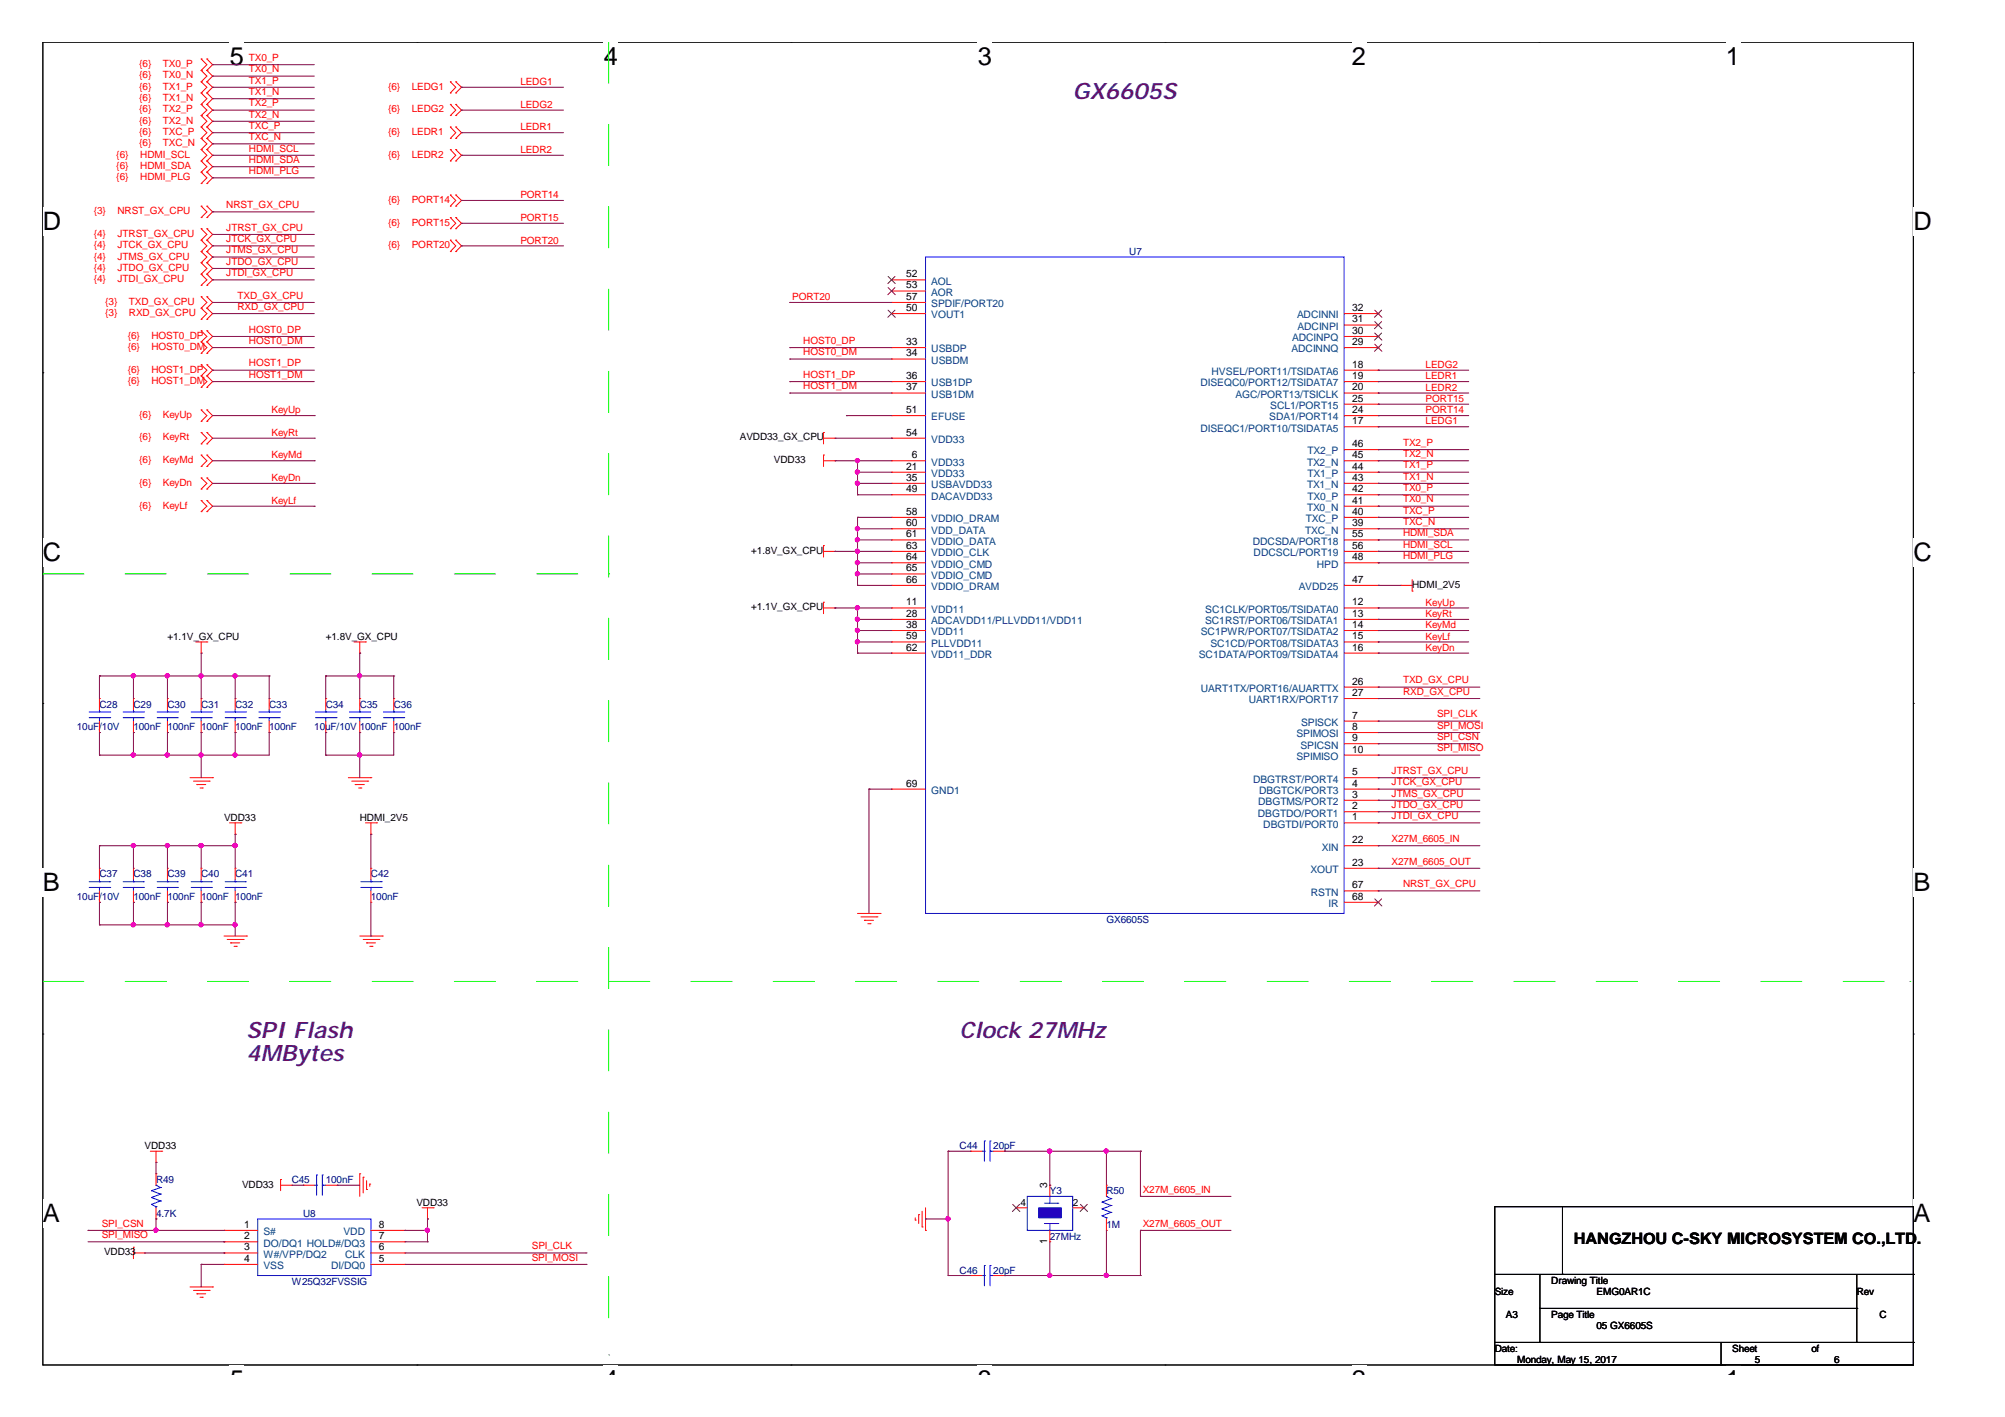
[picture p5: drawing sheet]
<svg xmlns="http://www.w3.org/2000/svg" width="297mm" height="210mm" viewBox="0 0 297 210" stroke-linecap="round" stroke-linejoin="round" font-family="sans-serif">
<path d="M6.3 6.2h277.2v196h-277.2z" fill="none" stroke="#000" stroke-width=".15"/>
<g fill="#fff">
<path d="M34 6.2h2.2v4.3h-2.2z"/>
<path d="M34 202.2h2.2v1.4h-2.2z"/>
</g>
<path d="M61.8 6.2h.1M61.8 202.2h.1" fill="none" stroke="#000" stroke-width=".15"/>
<g fill="#fff">
<path d="M89.5 6.2h2.1v4.3h-2.1z"/>
<path d="M89.5 202.2h2.1v1.4h-2.1z"/>
</g>
<path d="M117.2 6.2h.1M117.2 202.2h.1" fill="none" stroke="#000" stroke-width=".15"/>
<g fill="#fff">
<path d="M144.9 6.2h2.1v4.3h-2.1z"/>
<path d="M144.9 202.2h2.1v1.4h-2.1z"/>
</g>
<path d="M172.6 6.2h.1M172.6 202.2h.1" fill="none" stroke="#000" stroke-width=".15"/>
<g fill="#fff">
<path d="M200.3 6.2h2.1v4.3h-2.1z"/>
<path d="M200.3 202.2h2.1v1.4h-2.1z"/>
</g>
<path d="M228 6.2h.1M228 202.2h.1" fill="none" stroke="#000" stroke-width=".15"/>
<g fill="#fff">
<path d="M255.7 6.2h2.1v4.3h-2.1z"/>
<path d="M255.7 202.2h2.1v1.4h-2.1z"/>
<path d="M6.3 30.7h2.8v4.2h-2.8z"/>
<path d="M283.5 30.7h2.7v4.2h-2.7z"/>
<path d="M6.3 79.7h2.8v4.2h-2.8z"/>
<path d="M283.5 79.7h2.7v4.2h-2.7z"/>
</g>
<path d="M6.3 55.2h.1M283.5 55.2h.1" fill="none" stroke="#000" stroke-width=".15"/>
<g fill="#fff">
<path d="M6.3 128.7h2.6v4.2h-2.6z"/>
<path d="M283.5 128.7h2.5v4.2h-2.5z"/>
</g>
<path d="M6.3 104.2h.1M283.5 104.2h.1" fill="none" stroke="#000" stroke-width=".15"/>
<g fill="#fff">
<path d="M6.3 177.6h2.6v4.3h-2.6z"/>
<path d="M283.5 177.6h2.5v4.3h-2.5z"/>
</g>
<g fill="none" stroke="#000" stroke-width=".15">
<path d="M6.3 153.2h.1M283.5 153.2h.1M221.4 178.7h62.1v23.5h-62.1zM231.5 178.7v10.1M221.4 188.8h62.1M221.4 198.9h62.1M228.1 198.9h.1M228.1 188.8v10.1M228.1 193.8h47M231.5 188.8h.1M255 198.9v3.3M275.1 198.9h.1"/>
<path d="M275.1 193.8h.1M275.1 188.8v10.1M283.5 188.8h.1M283.5 198.9h.1M255 202.2h.1"/>
</g>
<path d="M90.2 6.2v194.5M6.3 85h83.9M90.2 85h.1M6.3 145.4h83.9M90.2 145.4h.1M90.2 145.4h192.8M283 145.4h.1M90.2 200.7h.1" fill="none" stroke="#0f0" stroke-width=".15" stroke-dasharray="6.1 6.1"/>
<g fill="none" stroke="#f00" stroke-width=".15">
<path d="M29.8 10.4h.1M29.8 12.1h.1M29.8 8.7h.1M29.8 13.8h.1M29.8 15.5h.1M29.8 17.1h.1M29.8 18.8h.1M29.8 10.4l.8 .9-.8 .8M29.8 8.7l.8 .9-.8 .8M29.8 12.1l.8 .8-.8 .9M29.8 15.5l.8 .8-.8 .8M29.8 13.8l.8 .8-.8 .9"/>
<path d="M29.8 18.8l.8 .9-.8 .8M29.8 17.1l.8 .9-.8 .8M30.6 12.1h.1M30.6 10.4h.1M30.6 8.7h.1M30.6 13.8h.1M30.6 17.1h.1M30.6 15.5h.1M30.6 18.8h.1M30.6 10.4l.9 .9-.9 .8M30.6 8.7l.9 .9-.9 .8M30.6 12.1l.9 .8-.9 .9"/>
<path d="M30.6 15.5l.9 .8-.9 .8M30.6 13.8l.9 .8-.9 .9M30.6 18.8l.9 .9-.9 .8M30.6 17.1l.9 .9-.9 .8M66.7 12.1h.1M66.7 13.8h.1M66.7 15.5h.1M66.7 17.1h.1M66.7 18.8h.1M66.7 12.1l.8 .8-.8 .9M66.7 15.5l.8 .8-.8 .8M66.7 18.8l.8 .9-.8 .8"/>
<path d="M67.5 13.8h.1M67.5 12.1h.1M67.5 17.1h.1M67.5 15.5h.1M67.5 18.8h.1M67.5 12.1l.9 .8-.9 .9M67.5 15.5l.9 .8-.9 .8M67.5 18.8l.9 .9-.9 .8M29.8 20.5h.1M29.8 22.2h.1M29.8 23.8h.1M29.8 25.5h.1"/>
<path d="M29.8 27.2h.1M29.8 30.5h.1M29.8 32.2h.1M29.8 33.9h.1M29.8 35.6h.1M29.8 37.3h.1M29.8 38.9h.1M29.8 22.2l.8 .8-.8 .8M29.8 20.5l.8 .8-.8 .9M29.8 25.5l.8 .8-.8 .9M29.8 23.8l.8 .9-.8 .8M29.8 30.5l.8 .9-.8 .8"/>
<path d="M29.8 33.9l.8 .8-.8 .9M29.8 35.6l.8 .8-.8 .9M29.8 37.3l.8 .8-.8 .8M29.8 38.9l.8 .9-.8 .8M30.6 20.5h.1M30.6 23.8h.1M30.6 22.2h.1M30.6 27.2h.1M30.6 25.5h.1M30.6 32.2h.1M30.6 30.5h.1M30.6 35.6h.1"/>
<path d="M30.6 33.9h.1M30.6 37.3h.1M30.6 38.9h.1M30.6 22.2l.9 .8-.9 .8M30.6 20.5l.9 .8-.9 .9M30.6 25.5l.9 .8-.9 .9M30.6 23.8l.9 .9-.9 .8M30.6 30.5l.9 .9-.9 .8M30.6 33.9l.9 .8-.9 .9M30.6 35.6l.9 .8-.9 .9M30.6 37.3l.9 .8-.9 .8M30.6 38.9l.9 .9-.9 .8"/>
<path d="M66.7 20.5h.1M66.7 22.2h.1M66.7 23.8h.1M66.7 28.9h.1M66.7 30.5h.1M66.7 32.2h.1M66.7 33.9h.1M66.7 35.6h.1M66.7 37.3h.1M66.7 22.2l.8 .8-.8 .8M66.7 28.9l.8 .8-.8 .8M66.7 32.2l.8 .9-.8 .8"/>
<path d="M66.7 35.6l.8 .8-.8 .9M67.5 20.5h.1M67.5 23.8h.1M67.5 22.2h.1M67.5 30.5h.1M67.5 28.9h.1M67.5 33.9h.1M67.5 32.2h.1M67.5 37.3h.1M67.5 35.6h.1M67.5 22.2l.9 .8-.9 .8M67.5 28.9l.9 .8-.9 .8"/>
<path d="M67.5 32.2l.9 .9-.9 .8M67.5 35.6l.9 .8-.9 .9M29.8 40.6h.1M29.8 42.3h.1M29.8 44h.1M29.8 45.6h.1M29.8 47.3h.1M29.8 49h.1M29.8 50.6h.1M29.8 52.3h.1M29.8 54h.1M29.8 55.7h.1"/>
<path d="M29.8 57.4h.1M29.8 40.6l.8 .9-.8 .8M29.8 44l.8 .8-.8 .8M29.8 45.6l.8 .9-.8 .8M29.8 49l.8 .8-.8 .8M29.8 50.6l.8 .9-.8 .8M29.8 54l.8 .8-.8 .9M29.8 55.7l.8 .8-.8 .9M30.6 40.6h.1M30.6 42.3h.1M30.6 45.6h.1M30.6 44h.1"/>
<path d="M30.6 47.3h.1M30.6 50.6h.1M30.6 49h.1M30.6 52.3h.1M30.6 55.7h.1M30.6 54h.1M30.6 57.4h.1M30.6 40.6l.9 .9-.9 .8M30.6 44l.9 .8-.9 .8M30.6 45.6l.9 .9-.9 .8M30.6 49l.9 .8-.9 .8M30.6 50.6l.9 .9-.9 .8"/>
<path d="M30.6 54l.9 .8-.9 .9M30.6 55.7l.9 .8-.9 .9M132.1 41.5h.1M132.1 43.1h.1M132.1 44.8h.1M132.1 46.5h.1M132.1 51.5h.1M132.1 53.2h.1M132.1 56.5h.1M132.1 58.2h.1M132.1 41.5h5M132.1 43.1h5"/>
<path d="M132.1 44.8h5M132.1 46.5h5M132.1 51.5h5M132.1 53.2h5M132.1 56.5h5M132.1 58.2h5M199.1 46.5h5.1M199.1 51.5h5.1M199.1 56.5h5.1M199.1 58.2h5.1M199.1 59.9h5.1M199.1 54.8h5.1"/>
<path d="M199.1 49.8h5.1M199.1 48.1h5.1M204.2 59.9h.1M204.2 58.2h.1M204.2 56.5h.1M204.2 54.8h.1M204.2 51.5h.1M204.2 49.8h.1M204.2 48.1h.1M204.2 46.5h.1M29.8 60.7h.1M29.8 62.4h.1"/>
<path d="M29.8 64.1h.1M29.8 65.8h.1M29.8 67.4h.1M29.8 69.1h.1M29.8 70.8h.1M29.8 72.4h.1M29.8 74.1h.1M29.8 75.8h.1M29.8 60.7l.8 .9-.8 .8M29.8 64.1l.8 .8-.8 .9M29.8 67.4l.8 .9-.8 .8M29.8 70.8l.8 .8-.8 .8"/>
<path d="M29.8 74.1l.8 .9-.8 .8M30.6 62.4h.1M30.6 60.7h.1M30.6 65.8h.1M30.6 64.1h.1M30.6 69.1h.1M30.6 67.4h.1M30.6 72.4h.1M30.6 70.8h.1M30.6 75.8h.1M30.6 74.1h.1M30.6 60.7l.9 .9-.9 .8"/>
<path d="M30.6 64.1l.9 .8-.9 .9M30.6 67.4l.9 .9-.9 .8M30.6 70.8l.9 .8-.9 .8M30.6 74.1l.9 .9-.9 .8M122 67.4h.1M122 64.1h.1M122 64.1v1.7M122 67.4v1.7M122 68.3h1.7M122 64.9h1.7M123.7 68.3h.1M123.7 64.9h.1"/>
<path d="M132.1 61.6h.1M132.1 64.9h.1M132.1 68.3h.1M132.1 69.9h.1M132.1 71.6h.1M132.1 73.3h.1M132.1 76.6h.1M132.1 78.3h.1M132.1 80h.1M132.1 68.3h5M132.1 64.9h5M132.1 61.6h5"/>
<path d="M132.1 69.9h5M132.1 71.6h5M132.1 73.3h5M132.1 76.6h5M132.1 78.3h5M132.1 80h5M199.1 68.3h5.1M199.1 61.6h5.1M199.1 69.9h5.1M199.1 71.6h5.1M199.1 73.3h5.1M199.1 76.6h5.1"/>
<path d="M199.1 78.3h5.1M199.1 80h5.1M199.1 75h5.1M199.1 66.6h5.1M199.1 63.2h5.1M204.2 80h.1M204.2 78.3h.1M204.2 76.6h.1M204.2 75h.1M204.2 73.3h.1M204.2 71.6h.1M204.2 69.9h.1"/>
<path d="M204.2 68.3h.1M204.2 66.6h.1M204.2 63.2h.1M204.2 61.6h.1M29 95.1h1.6M29.8 96.7h.1M29.8 95.1v1.6M30.6 95.1h.1M52.5 95.1h1.6M53.3 96.7h.1M53.3 95.1v1.6M54.1 95.1h.1"/>
<path d="M122 89.2h.1M122 80.8h.1M122 90.1h1.7M122 80.8v1.7M122 89.2v1.7M122 81.7h1.7M123.7 90.1h.1M123.7 81.7h.1M132.1 81.7h.1M132.1 83.4h.1M132.1 85h.1M132.1 86.7h.1"/>
<path d="M132.1 90.1h.1M132.1 91.8h.1M132.1 93.4h.1M132.1 95.1h.1M132.1 96.7h.1M132.1 90.1h5M132.1 81.7h5M132.1 86.7h5M132.1 95.1h5M132.1 83.4h5M132.1 85h5M132.1 91.8h5"/>
<path d="M132.1 93.4h5M132.1 96.7h5M199.1 90.1h5.1M199.1 81.7h5.1M199.1 86.7h5.1M199.1 95.1h5.1M199.1 83.4h5.1M199.1 91.8h5.1M199.1 93.4h5.1M199.1 96.7h5.1M204.2 90.1h.1M204.2 91.8h.1"/>
<path d="M204.2 93.4h.1M204.2 95.1h.1M204.2 96.7h.1M204.2 86.7h.1M204.2 83.4h.1M204.2 81.7h.1M207.5 86.7h.1M207.5 86.7h1.7M209.2 87.6h.1M209.2 85.9v1.7M14.7 103.5h.1M14.7 108.5h.1"/>
<path d="M14.7 103.5v1.6M14.7 106.8v1.7M19.8 103.5h.1M19.8 108.5h.1M19.8 103.5v1.6M19.8 106.8v1.7M24.8 103.5h.1M24.8 108.5h.1M24.8 103.5v1.6M24.8 106.8v1.7M28.2 115.2h3.3M28.7 115.7h2.3"/>
<path d="M29.2 116.2h.1M29.2 116.2h1.3M29.6 116.7h.4M29.8 103.5h.1M29.8 108.5h.1M29.8 103.5v1.6M29.8 106.8v1.7M30 116.7h.1M31 115.7h.1M31.5 115.2h.1M34.8 103.5h.1M34.8 108.5h.1"/>
<path d="M34.8 103.5v1.6M34.8 106.8v1.7M39.9 103.5h.1M39.9 108.5h.1M39.9 103.5v1.6M39.9 106.8v1.7M48.3 103.5h.1M48.3 108.5h.1M48.3 103.5v1.6M48.3 106.8v1.7M51.6 115.2h3.3M52.1 115.7h2.4"/>
<path d="M52.6 116.2h.1M52.6 116.2h1.4M53.1 116.7h.4M53.3 103.5h.1M53.3 108.5h.1M53.3 103.5v1.6M53.3 106.8v1.7M53.5 116.7h.1M54.5 115.7h.1M54.9 115.2h.1M58.3 103.5h.1M58.3 108.5h.1"/>
<path d="M58.3 103.5v1.6M58.3 106.8v1.7M132.1 116.9h.1M132.1 116.9h5M199.1 115.2h5.1M199.1 116.9h5.1M199.1 118.5h5.1M199.1 106.8h5.1M199.1 108.5h5.1M199.1 110.2h5.1M199.1 111.9h5.1M199.1 101.8h5.1"/>
<path d="M199.1 103.5h5.1M204.2 118.5h.1M204.2 116.9h.1M204.2 115.2h.1M204.2 106.8h.1M204.2 108.5h.1M204.2 110.2h.1M204.2 111.9h.1M204.2 101.8h.1M204.2 103.5h.1M14.7 128.6h.1M14.7 133.7h.1"/>
<path d="M14.7 128.6v1.7M14.7 132v1.7M19.8 128.6h.1M19.8 133.7h.1M19.8 128.6v1.7M19.8 132v1.7M24.8 128.6h.1M24.8 133.7h.1M24.8 128.6v1.7M24.8 132v1.7M29.8 128.6h.1M29.8 133.7h.1"/>
<path d="M29.8 128.6v1.7M29.8 132v1.7M33.2 138.7h3.3M33.7 139.2h2.3M34 121.9h1.7M34.2 139.7h.1M34.2 139.7h1.3M34.8 123.6h.1M34.8 128.6h.1M34.8 133.7h.1M34.8 121.9v1.7M34.8 128.6v1.7"/>
<path d="M34.8 132v1.7M35.7 121.9h.1M36 139.2h.1M36.5 138.7h.1M53.3 138.7h3.3M53.8 139.2h2.3M54.1 121.9h1.7M54.3 139.7h.1M54.3 139.7h1.3M54.9 123.6h.1M54.9 128.6h.1M54.9 133.7h.1"/>
<path d="M54.9 121.9v1.7M54.9 128.6v1.7M54.9 132v1.7M55.8 121.9h.1M56.1 139.2h.1M56.6 138.7h.1M127 135.3h3.4M127.6 135.8h2.3M128.1 136.3h.1M128.1 136.3h1.3M128.6 136.8h.3M128.9 136.8h.1"/>
<path d="M129.9 135.8h.1M130.4 135.3h.1M199.1 121.9h5.1M199.1 133.7h5.1M199.1 132h5.1M199.1 128.6h5.1M199.1 125.3h5.1M199.1 120.2h5.1M204.2 133.7h.1M204.2 132h.1M204.2 128.6h.1M204.2 125.3h.1"/>
<path d="M204.2 121.9h.1M204.2 120.2h.1M34.7 140.2h.3M35 140.2h.1M54.8 140.2h.3M55.1 140.2h.1M22.3 170.5h1.7M23.1 172.2h.1M23.1 173.9h.1M23.1 170.5v1.7M23.1 173.9v1.7M23.1 178.9v1.7"/>
<path d="M24 170.5h.1M41.6 174.7h.1M41.6 175.6h1.6M41.6 174.7v1.7M43.2 175.6h.1M44.9 175.6h.1M44.9 175.6h1.7M48.3 175.6h1.7M50 175.6h.1M53.3 173.9h.1M53.3 173.9v3.3M53.8 174.4h.1"/>
<path d="M53.8 174.4v2.3M54.3 176.2h.1M54.3 174.9v1.3M54.8 175.4h.1M54.8 175.4v.3M62.5 178.9h1.7M63.3 178.9v1.7M64.2 178.9h.1M136.1 179.9h.1M136.1 179.9v1.3M136.6 179.4v2.4M137.1 178.9v3.4"/>
<path d="M143.8 170.5h.1M143.8 170.5h1.7M147.2 170.5h1.6M148.8 170.5h.1M150.5 178.9h.1M150.5 178.9h1.7M155.5 175.6h.1M155.5 175.6v1.6M158.9 178.9h1.7M160.6 178.9h.1M163.9 175.6h.1M163.9 175.6v1.6"/>
<path d="M19.8 184.8h.1M19.8 185.6h1.6M19.8 184.8v1.7M21.4 185.6h.1M23.1 180.6h.1M28.2 190.6h3.3M28.7 191.1h2.3M29.2 191.7h.1M29.2 191.7h1.3M29.6 192.2h.4M30 192.2h.1M31 191.1h.1"/>
<path d="M31.5 190.6h.1M33.2 182.3h.1M33.2 184h.1M33.2 185.6h.1M33.2 187.3h.1M33.2 185.6h5M33.2 182.3h5M33.2 184h5M33.2 187.3h5M54.9 185.6h5.1M54.9 182.3h5.1M54.9 184h5.1"/>
<path d="M54.9 187.3h5.1M60 187.3h.1M60 185.6h.1M60 184h.1M60 182.3h.1M63.3 180.6h.1M135.6 180.7h.1M135.6 180.4v.3M136.6 181.8h.1M137.1 182.3h.1M143.8 188.9h.1M143.8 188.9h1.7"/>
<path d="M147.2 188.9h1.6M148.8 188.9h.1M155.5 184h.1M155.5 182.3v1.7M163.9 182.3h.1M163.9 180.6v1.7"/>
</g>
<g fill="none" stroke="#00f" stroke-width=".15">
<path d="M137.1 38.1h62v97.2h-62zM13.2 106.3h3.1M13.2 105.5h3.1M14.7 105.5h.1M14.7 106.3h.1M14.7 105.1v.4M14.7 106.3v.5M16.3 106.3h.1M16.3 105.5h.1M18.2 106.3h3.1M18.2 105.5h3.1M19.8 105.5h.1"/>
<path d="M19.8 106.3h.1M19.8 105.1v.4M19.8 106.3v.5M21.3 106.3h.1M21.3 105.5h.1M23.3 106.3h3M23.3 105.5h3M24.8 105.5h.1M24.8 106.3h.1M24.8 105.1v.4M24.8 106.3v.5M26.3 106.3h.1"/>
<path d="M26.3 105.5h.1M28.3 106.3h3M28.3 105.5h3M29.8 105.5h.1M29.8 106.3h.1M29.8 105.1v.4M29.8 106.3v.5M31.3 106.3h.1M31.3 105.5h.1M33.4 106.3h3M33.4 105.5h3M34.8 105.5h.1"/>
<path d="M34.8 106.3h.1M34.8 105.1v.4M34.8 106.3v.5M36.4 106.3h.1M36.4 105.5h.1M38.4 106.3h3M38.4 105.5h3M39.9 105.5h.1M39.9 106.3h.1M39.9 105.1v.4M39.9 106.3v.5M41.4 106.3h.1"/>
<path d="M41.4 105.5h.1M46.7 106.3h3.1M46.7 105.5h3.1M48.3 105.5h.1M48.3 106.3h.1M48.3 105.1v.4M48.3 106.3v.5M49.8 106.3h.1M49.8 105.5h.1M51.8 106.3h3M51.8 105.5h3M53.3 105.5h.1"/>
<path d="M53.3 106.3h.1M53.3 105.1v.4M53.3 106.3v.5M54.8 106.3h.1M54.8 105.5h.1M56.8 106.3h3M56.8 105.5h3M58.3 105.5h.1M58.3 106.3h.1M58.3 105.1v.4M58.3 106.3v.5M59.8 106.3h.1"/>
<path d="M59.8 105.5h.1M13.2 131.5h3.1M13.2 130.6h3.1M14.7 130.6h.1M14.7 131.5h.1M14.7 130.3v.3M14.7 131.5v.5M16.3 131.5h.1M16.3 130.6h.1M18.2 131.5h3.1M18.2 130.6h3.1M19.8 130.6h.1"/>
<path d="M19.8 131.5h.1M19.8 130.3v.3M19.8 131.5v.5M21.3 131.5h.1M21.3 130.6h.1M23.3 131.5h3M23.3 130.6h3M24.8 130.6h.1M24.8 131.5h.1M24.8 130.3v.3M24.8 131.5v.5M26.3 131.5h.1"/>
<path d="M26.3 130.6h.1M28.3 131.5h3M28.3 130.6h3M29.8 130.6h.1M29.8 131.5h.1M29.8 130.3v.3M29.8 131.5v.5M31.3 131.5h.1M31.3 130.6h.1M33.4 131.5h3M33.4 130.6h3M34.8 130.6h.1"/>
<path d="M34.8 131.5h.1M34.8 130.3v.3M34.8 131.5v.5M36.4 131.5h.1M36.4 130.6h.1M53.5 131.5h3M53.5 130.6h3M54.9 130.6h.1M54.9 131.5h.1M54.9 130.3v.3M54.9 131.5v.5M56.5 131.5h.1"/>
<path d="M56.5 130.6h.1M22.4 178.4h.1M22.4 177.4h.1M22.4 176.4h.1M22.4 178.4l.7 .3M22.4 177.4l1.4 .5M22.4 176.4l1.4 .5M23.1 175.6h.1M23.1 178.7h.1M23.1 175.6l.7 .3M23.1 178.7v.2M23.8 177.9h.1"/>
<path d="M23.8 176.9h.1M23.8 175.9h.1M23.8 177.9l-1.4 .5M23.8 176.9l-1.4 .5M23.8 175.9l-1.4 .5M46.6 175.6h.3M46.9 175.6h.1M46.9 174h.1M46.9 174v3.1M47.8 174h.1M47.8 175.6h.1M47.8 175.6h.5"/>
<path d="M47.8 174v3.1M145.5 170.5h.3M145.8 170.5h.1M145.8 169h.1M145.8 169v3M146.7 169h.1M146.7 170.5h.1M146.7 170.5h.5M146.7 169v3M152.2 177.2h6.7v5.1h-6.7zM154.7 178.2h2M155.5 177.2h.1"/>
<path d="M155.5 177.2v1M156.7 178.2h.1M163.3 179.1h.1M163.3 178.1h.1M163.3 179.1l1.3 .5M163.3 178.1l1.3 .5M163.9 177.2h.1M163.9 177.2l.7 .4M164.6 179.6h.1M164.6 178.6h.1M164.6 177.6h.1M164.6 179.6l-1.3 .5"/>
<path d="M164.6 178.6l-1.3 .5M164.6 177.6l-1.3 .5M38.2 180.6h16.7v8.3h-16.7zM145.5 188.9h.3M145.8 188.9h.1M145.8 187.5h.1M145.8 187.5v3M146.7 187.5h.1M146.7 188.9h.1M146.7 187.5v3M146.7 188.9h.5M154.7 181.2h2"/>
<path d="M155.5 182.3h.1M155.5 181.2v1.1M156.7 181.2h.1M163.3 180.1h.1M163.3 180.1l.6 .3M163.9 180.4h.1M163.9 180.4v.2"/>
</g>
<g fill="none" stroke="#804000" stroke-width=".15">
<path d="M131.6 41l1 1M131.6 42.6l1 1.1M131.6 45.9l1 1.1M132.6 41l-1.1 1M132.6 42.6l-1.1 1.1M132.6 45.9l-1.1 1.1M203.7 51l1 1M203.7 49.3l1 1.1M203.7 47.6l1 1.1M203.7 45.9l1 1.1M204.7 51l-1.1 1M204.7 49.3l-1.1 1.1"/>
<path d="M204.7 47.6l-1.1 1.1M204.7 45.9l-1.1 1.1M203.7 133.2l1 1M204.7 133.2l-1.1 1M150 178.4l1.1 1.1M151 178.4l-1 1.1M160.1 178.4l1 1.1M161.1 178.4l-1.1 1.1"/>
</g>
<path d="M153.9 178.9h3.3v1.5h-3.3z" fill-rule="evenodd" fill="#00f" stroke="#00f" stroke-width=".15"/>
<g fill="none" stroke="#800040" stroke-width=".15">
<path d="M31.5 12.9h.1M31.5 11.3h.1M31.5 9.6h.1M31.5 16.3h.1M31.5 14.6h.1M31.5 19.7h.1M31.5 18h.1M31.5 12.9h15.1M31.5 11.3h15.1M31.5 9.6h15.1M31.5 16.3h15.1M31.5 14.6h15.1"/>
<path d="M31.5 19.7h15.1M31.5 18h15.1M68.4 12.9h.1M68.4 16.3h.1M68.4 19.7h.1M68.4 12.9h15.1M68.4 16.3h15.1M68.4 19.7h15.1M31.5 21.3h.1M31.5 24.7h.1M31.5 23h.1M31.5 26.3h.1"/>
<path d="M31.5 31.4h.1M31.5 34.7h.1M31.5 36.4h.1M31.5 38.1h.1M31.5 39.8h.1M31.5 21.3h15.1M31.5 24.7h15.1M31.5 23h15.1M31.5 26.3h15.1M31.5 31.4h15.1M31.5 34.7h15.1M31.5 36.4h15.1"/>
<path d="M31.5 38.1h15.1M31.5 39.8h15.1M68.4 23h.1M68.4 29.7h.1M68.4 33.1h.1M68.4 36.4h.1M68.4 23h15.1M68.4 36.4h15.1M68.4 29.7h15.1M68.4 33.1h15.1M31.5 41.5h.1M31.5 44.8h.1"/>
<path d="M31.5 46.5h.1M31.5 49.8h.1M31.5 51.5h.1M31.5 54.8h.1M31.5 56.5h.1M31.5 41.5h15.1M31.5 44.8h15.1M31.5 46.5h15.1M31.5 51.5h15.1M31.5 56.5h15.1M31.5 49.8h15.1M31.5 54.8h15.1"/>
<path d="M117 51.5h.1M117 53.2h.1M117 56.5h.1M117 58.2h.1M117 44.8h.1M117 44.8h15.1M117 51.5h15.1M117 53.2h15.1M117 56.5h15.1M117 58.2h15.1M204.2 59.9h.1M204.2 58.2h.1"/>
<path d="M204.2 56.5h.1M204.2 54.8h.1M204.2 56.5h13.4M204.2 58.2h13.4M204.2 54.8h13.4M204.2 59.9h13.4M31.5 68.3h15.1M31.5 71.6h15.1M31.5 64.9h15.1M31.5 75h15.1M31.5 61.6h15.1M46.6 61.6h.1"/>
<path d="M46.6 64.9h.1M46.6 68.3h.1M46.6 71.6h.1M46.6 75h.1M123.7 68.3h.1M123.7 68.3h8.4M123.7 64.9h8.4M125.4 61.6h.1M125.4 61.6h6.7M127 76.6h.1M127 78.3h.1M127 80h.1"/>
<path d="M127 73.3h.1M127 68.3h.1M127 69.9h.1M127 71.6h.1M127 68.3v5M127 76.6v10.1M127 76.6h5.1M127 78.3h5.1M127 80h5.1M127 73.3h5.1M127 69.9h5.1M127 71.6h5.1"/>
<path d="M132.1 64.9h.1M204.2 66.6h.1M204.2 68.3h.1M204.2 69.9h.1M204.2 71.6h.1M204.2 73.3h.1M204.2 75h.1M204.2 76.6h.1M204.2 78.3h.1M204.2 80h.1M204.2 63.2h.1M204.2 61.6h.1"/>
<path d="M204.2 76.6h13.4M204.2 78.3h13.4M204.2 80h13.4M204.2 73.3h13.4M204.2 68.3h13.4M204.2 69.9h13.4M204.2 71.6h13.4M204.2 66.6h13.4M204.2 75h13.4M204.2 61.6h13.4M204.2 63.2h13.4M29.8 96.7h.1"/>
<path d="M29.8 96.7v6.8M53.3 96.7h.1M53.3 96.7v6.8M123.7 90.1h.1M123.7 81.7h.1M123.7 90.1h8.4M123.7 81.7h8.4M127 96.7h.1M127 90.1h.1M127 91.8h.1M127 93.4h.1M127 95.1h.1"/>
<path d="M127 86.7h.1M127 81.7h.1M127 83.4h.1M127 85h.1M127 96.7h5.1M127 90.1v6.6M127 91.8h5.1M127 93.4h5.1M127 95.1h5.1M127 86.7h5.1M127 83.4h5.1M127 85h5.1"/>
<path d="M204.2 81.7h.1M204.2 83.4h.1M204.2 86.7h.1M204.2 96.7h.1M204.2 95.1h.1M204.2 93.4h.1M204.2 91.8h.1M204.2 90.1h.1M204.2 96.7h13.4M204.2 90.1h13.4M204.2 91.8h13.4M204.2 93.4h13.4"/>
<path d="M204.2 95.1h13.4M204.2 86.7h3.3M204.2 81.7h13.4M204.2 83.4h13.4M14.7 100.1h.1M14.7 108.5h.1M14.7 111.9h.1M14.7 100.1v3.4M14.7 108.5v3.4M14.7 100.1h25.2M19.8 108.5h.1M19.8 111.9h.1"/>
<path d="M19.8 100.1h.1M19.8 100.1v3.4M19.8 108.5v3.4M24.8 108.5h.1M24.8 111.9h.1M24.8 100.1h.1M24.8 100.1v3.4M24.8 108.5v3.4M29.8 108.5h.1M29.8 111.9h.1M29.8 100.1h.1M29.8 108.5v6.7"/>
<path d="M34.8 108.5h.1M34.8 111.9h.1M34.8 100.1h.1M34.8 100.1v3.4M34.8 108.5v3.4M39.9 100.1h.1M39.9 108.5h.1M39.9 108.5v3.4h-25.2M39.9 100.1v3.4M48.3 100.1h.1M48.3 108.5h.1M48.3 111.9h.1"/>
<path d="M48.3 100.1h10M48.3 100.1v3.4M48.3 108.5v3.4M53.3 100.1h.1M53.3 108.5h.1M53.3 111.9h.1M53.3 108.5v6.7M58.3 100.1h.1M58.3 108.5h.1M58.3 108.5v3.4h-10M58.3 100.1v3.4M128.7 116.9h.1"/>
<path d="M128.7 116.9v18.4M128.7 116.9h3.4M204.2 111.9h.1M204.2 110.2h.1M204.2 108.5h.1M204.2 106.8h.1M204.2 115.2h.1M204.2 116.9h.1M204.2 118.5h.1M204.2 101.8h.1M204.2 103.5h.1M204.2 116.9h15"/>
<path d="M204.2 111.9h15M204.2 110.2h15M204.2 108.5h15M204.2 106.8h15M204.2 115.2h15M204.2 118.5h15M204.2 101.8h15M204.2 103.5h15M14.7 133.7h.1M14.7 137h.1M14.7 125.3h.1M14.7 125.3h20.1"/>
<path d="M14.7 125.3v3.3M14.7 133.7v3.3M14.7 137h20.1M19.8 133.7h.1M19.8 137h.1M19.8 125.3h.1M19.8 125.3v3.3M19.8 133.7v3.3M24.8 133.7h.1M24.8 137h.1M24.8 125.3h.1M24.8 125.3v3.3"/>
<path d="M24.8 133.7v3.3M29.8 133.7h.1M29.8 137h.1M29.8 125.3h.1M29.8 125.3v3.3M29.8 133.7v3.3M34.8 133.7h.1M34.8 125.3h.1M34.8 137h.1M34.8 123.6h.1M34.8 123.6v5M34.8 133.7v5"/>
<path d="M54.9 123.6h.1M54.9 138.7h.1M54.9 123.6v5M54.9 133.7v5M204.2 132h.1M204.2 125.3h.1M204.2 128.6h.1M204.2 120.2h.1M204.2 121.9h.1M204.2 132h15M204.2 125.3h15M204.2 128.6h15"/>
<path d="M204.2 120.2h15M204.2 121.9h15M23.1 172.2h.1M23.1 172.2v1.7M43.2 175.6h1.7M44.9 175.6h.1M50 175.6h.1M50 175.6h3.3M140.5 170.5h.1M140.5 170.5h3.3M140.5 170.5v18.4M148.8 170.5h.1"/>
<path d="M148.8 170.5h20.2M155.5 175.6h.1M155.5 170.5v5.1M163.9 170.5h.1M163.9 170.5v5.1M169 170.5h.1M169 177.2h.1M169 170.5v6.7M169 177.2h13.4M13 182.3h.1M13 182.3h20.2M13 184h20.2"/>
<path d="M21.4 185.6h11.8M23.1 180.6h.1M23.1 180.6v1.7M29.8 187.3h.1M29.8 187.3v3.3M29.8 187.3h3.4M33.2 185.6h.1M33.2 182.3h.1M33.2 184h.1M60 182.3h.1M60 182.3h3.3M60 184h3.3"/>
<path d="M60 185.6h26.8M60 187.3h26.8M63.3 184h.1M63.3 180.6h.1M63.3 182.3h.1M63.3 180.6v3.4M86.8 185.6h.1M86.8 187.3h.1M137.1 180.6h.1M137.1 180.6h3.4M140.5 188.9h.1M140.5 180.6h.1"/>
<path d="M140.5 188.9h3.3M148.8 188.9h.1M148.8 188.9h20.2M155.5 188.9h.1M155.5 184v4.9M163.9 188.9h.1M163.9 182.3v6.6M169 182.3h.1M169 188.9h.1M169 182.3h13.4M169 182.3v6.6"/>
</g>
<g fill="#f0f" stroke="#f0f" stroke-width=".15">
<circle cx="127" cy="90" r=".32"/>
<circle cx="127" cy="91.7" r=".32"/>
<circle cx="127" cy="93.4" r=".32"/>
<circle cx="127" cy="95.1" r=".32"/>
<circle cx="127" cy="80" r=".32"/>
<circle cx="127" cy="78.3" r=".32"/>
<circle cx="127" cy="81.6" r=".32"/>
<circle cx="127" cy="83.3" r=".32"/>
<circle cx="127" cy="85" r=".32"/>
<circle cx="127" cy="68.2" r=".32"/>
<circle cx="127" cy="69.9" r=".32"/>
<circle cx="127" cy="71.6" r=".32"/>
<circle cx="23.1" cy="182.2" r=".32"/>
<circle cx="140.4" cy="180.5" r=".32"/>
<circle cx="155.5" cy="170.5" r=".32"/>
<circle cx="163.9" cy="170.5" r=".32"/>
<circle cx="155.5" cy="188.9" r=".32"/>
<circle cx="163.9" cy="188.9" r=".32"/>
<circle cx="34.8" cy="111.8" r=".32"/>
<circle cx="29.8" cy="111.8" r=".32"/>
<circle cx="24.8" cy="111.8" r=".32"/>
<circle cx="19.7" cy="111.8" r=".32"/>
<circle cx="24.8" cy="100.1" r=".32"/>
<circle cx="19.7" cy="100.1" r=".32"/>
<circle cx="34.8" cy="100.1" r=".32"/>
<circle cx="29.8" cy="100.1" r=".32"/>
<circle cx="53.3" cy="100.1" r=".32"/>
<circle cx="53.3" cy="111.8" r=".32"/>
<circle cx="34.8" cy="137" r=".32"/>
<circle cx="29.8" cy="137" r=".32"/>
<circle cx="24.8" cy="137" r=".32"/>
<circle cx="19.7" cy="137" r=".32"/>
<circle cx="34.8" cy="125.3" r=".32"/>
<circle cx="29.8" cy="125.3" r=".32"/>
<circle cx="24.8" cy="125.3" r=".32"/>
<circle cx="19.7" cy="125.3" r=".32"/>
<circle cx="63.3" cy="182.2" r=".32"/>
</g>
<g font-size="3.8">
<text x="34" y="9.6">5</text>
<text x="89.5" y="9.6">4</text>
<text x="144.9" y="9.6">3</text>
<text x="200.3" y="9.6">2</text>
<text x="255.7" y="9.6">1</text>
<text x="6.3" y="34.1">D</text>
<text x="283.5" y="34.1">D</text>
<text x="6.3" y="83.1">C</text>
<text x="283.5" y="83.1">C</text>
<text x="6.3" y="132.1">B</text>
<text x="283.5" y="132.1">B</text>
<text x="6.3" y="181">A</text>
<text x="283.5" y="181">A</text>
<text x="34" y="205.6">5</text>
<text x="89.5" y="205.6">4</text>
<text x="144.9" y="205.6">3</text>
<text x="200.3" y="205.6">2</text>
<text x="255.7" y="205.6">1</text>
</g>
<g font-size="3.3" fill="#400080">
<text x="158.9" y="14.6">GX6605S</text>
<text x="36.5" y="153.8">SPI Flash</text>
<text x="142.2" y="153.8">Clock 27MHz</text>
<text x="36.5" y="157.1">4MBytes</text>
</g>
<text font-size="2.3" x="233.2" y="184.2">HANGZHOU C-SKY MICROSYSTEM CO.,LTD.</text>
<g font-size="1.5" fill="#f00">
<text x="20.6" y="11.6">{6}</text>
<text x="20.6" y="9.9">{6}</text>
<text x="24.1" y="11.6">TX0_N</text>
<text x="24.1" y="9.9">TX0_P</text>
<text x="36.9" y="10.7">TX0_N</text>
<text x="36.9" y="9">TX0_P</text>
<text x="20.6" y="13.3">{6}</text>
<text x="20.6" y="16.7">{6}</text>
<text x="20.6" y="15">{6}</text>
<text x="24.1" y="13.3">TX1_P</text>
<text x="24.1" y="16.7">TX2_P</text>
<text x="24.1" y="15">TX1_N</text>
<text x="36.9" y="12.4">TX1_P</text>
<text x="36.9" y="15.8">TX2_P</text>
<text x="36.9" y="14.1">TX1_N</text>
<text x="36.9" y="17.4">TX2_N</text>
<text x="57.5" y="13.3">{6}</text>
<text x="57.5" y="16.7">{6}</text>
<text x="61" y="13.3">LEDG1</text>
<text x="61" y="16.7">LEDG2</text>
<text x="77.1" y="12.6">LEDG1</text>
<text x="77.1" y="16">LEDG2</text>
<text x="17.2" y="23.3">{6}</text>
<text x="20.6" y="20">{6}</text>
<text x="20.6" y="18.3">{6}</text>
<text x="20.6" y="21.7">{6}</text>
<text x="20.8" y="23.3">HDMI_SCL</text>
<text x="24.1" y="20">TXC_P</text>
<text x="24.1" y="18.3">TX2_N</text>
<text x="24.1" y="21.7">TXC_N</text>
<text x="36.9" y="19.1">TXC_P</text>
<text x="36.9" y="20.8">TXC_N</text>
<text x="36.9" y="22.5">HDMI_SCL</text>
<text x="57.5" y="20">{6}</text>
<text x="57.5" y="23.3">{6}</text>
<text x="61" y="20">LEDR1</text>
<text x="61" y="23.3">LEDR2</text>
<text x="77.1" y="19.3">LEDR1</text>
<text x="77.1" y="22.7">LEDR2</text>
<text x="17.2" y="26.7">{6}</text>
<text x="17.2" y="25">{6}</text>
<text x="20.8" y="26.7">HDMI_PLG</text>
<text x="20.8" y="25">HDMI_SDA</text>
<text x="36.9" y="24.1">HDMI_SDA</text>
<text x="36.9" y="25.8">HDMI_PLG</text>
<text x="77.1" y="29.4">PORT14</text>
<text x="13.9" y="31.7">{3}</text>
<text x="13.9" y="35.1">{4}</text>
<text x="17.4" y="31.7">NRST_GX_CPU</text>
<text x="17.4" y="35.1">JTRST_GX_CPU</text>
<text x="33.5" y="30.8">NRST_GX_CPU</text>
<text x="33.5" y="34.2">JTRST_GX_CPU</text>
<text x="33.5" y="35.9">JTCK_GX_CPU</text>
<text x="57.5" y="30.1">{6}</text>
<text x="57.5" y="33.4">{6}</text>
<text x="61" y="30.1">PORT14</text>
<text x="61" y="33.4">PORT15</text>
<text x="77.1" y="32.7">PORT15</text>
<text x="13.9" y="36.8">{4}</text>
<text x="13.9" y="38.5">{4}</text>
<text x="13.9" y="40.1">{4}</text>
<text x="13.9" y="41.8">{4}</text>
<text x="17.4" y="36.8">JTCK_GX_CPU</text>
<text x="17.4" y="38.5">JTMS_GX_CPU</text>
<text x="17.4" y="40.1">JTDO_GX_CPU</text>
<text x="17.4" y="41.8">JTDI_GX_CPU</text>
<text x="33.5" y="37.5">JTMS_GX_CPU</text>
<text x="33.5" y="39.2">JTDO_GX_CPU</text>
<text x="33.5" y="40.9">JTDI_GX_CPU</text>
<text x="57.5" y="36.8">{6}</text>
<text x="61" y="36.8">PORT20</text>
<text x="77.1" y="36.1">PORT20</text>
<text x="15.6" y="45.1">{3}</text>
<text x="15.6" y="46.8">{3}</text>
<text x="19.1" y="45.1">TXD_GX_CPU</text>
<text x="19.1" y="46.8">RXD_GX_CPU</text>
<text x="35.2" y="44.3">TXD_GX_CPU</text>
<text x="35.2" y="45.9">RXD_GX_CPU</text>
<text x="117.3" y="44.5">PORT20</text>
<text x="18.9" y="50.2">{6}</text>
<text x="18.9" y="51.8">{6}</text>
<text x="22.4" y="50.2">HOST0_DP</text>
<text x="22.4" y="51.8">HOST0_DM</text>
<text x="36.9" y="49.3">HOST0_DP</text>
<text x="36.9" y="50.9">HOST0_DM</text>
<text x="119" y="50.9">HOST0_DP</text>
<text x="119" y="52.6">HOST0_DM</text>
<text x="18.9" y="55.2">{6}</text>
<text x="18.9" y="56.9">{6}</text>
<text x="22.4" y="55.2">HOST1_DP</text>
<text x="22.4" y="56.9">HOST1_DM</text>
<text x="36.9" y="54.3">HOST1_DP</text>
<text x="36.9" y="56">HOST1_DM</text>
<text x="119" y="56">HOST1_DP</text>
<text x="119" y="57.7">HOST1_DM</text>
<text x="211.2" y="59.5">PORT15</text>
<text x="211.2" y="57.9">LEDR2</text>
<text x="211.2" y="56.2">LEDR1</text>
<text x="211.2" y="54.5">LEDG2</text>
<text x="20.6" y="61.9">{6}</text>
<text x="20.6" y="65.2">{6}</text>
<text x="24.1" y="61.9">KeyUp</text>
<text x="24.1" y="65.2">KeyRt</text>
<text x="40.2" y="61.2">KeyUp</text>
<text x="40.2" y="64.6">KeyRt</text>
<text x="211.2" y="62.9">LEDG1</text>
<text x="211.2" y="61.2">PORT14</text>
<text x="20.6" y="68.6">{6}</text>
<text x="20.6" y="72">{6}</text>
<text x="24.1" y="68.6">KeyMd</text>
<text x="24.1" y="72">KeyDn</text>
<text x="40.2" y="67.9">KeyMd</text>
<text x="40.2" y="71.3">KeyDn</text>
<text x="207.9" y="66.1">TX2_P</text>
<text x="207.9" y="67.7">TX2_N</text>
<text x="207.9" y="69.4">TX1_P</text>
<text x="207.9" y="71">TX1_N</text>
<text x="20.6" y="75.3">{6}</text>
<text x="24.1" y="75.3">KeyLf</text>
<text x="40.2" y="74.6">KeyLf</text>
<text x="207.9" y="72.7">TX0_P</text>
<text x="207.9" y="74.4">TX0_N</text>
<text x="207.9" y="76.1">TXC_P</text>
<text x="207.9" y="77.8">TXC_N</text>
<text x="207.9" y="79.4">HDMI_SDA</text>
<text x="207.9" y="81.1">HDMI_SCL</text>
<text x="207.9" y="82.8">HDMI_PLG</text>
<text x="211.2" y="89.7">KeyUp</text>
<text x="211.2" y="94.8">KeyLf</text>
<text x="211.2" y="93.1">KeyMd</text>
<text x="211.2" y="91.4">KeyRt</text>
<text x="207.9" y="101.2">TXD_GX_CPU</text>
<text x="211.2" y="96.4">KeyDn</text>
<text x="207.9" y="102.9">RXD_GX_CPU</text>
<text x="212.9" y="108">SPI_MOSI</text>
<text x="212.9" y="106.3">SPI_CLK</text>
<text x="212.9" y="111.3">SPI_MISO</text>
<text x="212.9" y="109.6">SPI_CSN</text>
<text x="206.2" y="114.7">JTRST_GX_CPU</text>
<text x="206.2" y="116.3">JTCK_GX_CPU</text>
<text x="206.2" y="118">JTMS_GX_CPU</text>
<text x="206.2" y="119.7">JTDO_GX_CPU</text>
<text x="206.2" y="124.7">X27M_6605_IN</text>
<text x="206.2" y="121.3">JTDI_GX_CPU</text>
<text x="206.2" y="128.1">X27M_6605_OUT</text>
<text x="207.9" y="131.4">NRST_GX_CPU</text>
<text x="169.3" y="176.7">X27M_6605_IN</text>
<text x="15.1" y="183.4">SPI_MISO</text>
<text x="15.1" y="181.7">SPI_CSN</text>
<text x="78.8" y="185.1">SPI_CLK</text>
<text x="169.3" y="181.7">X27M_6605_OUT</text>
<text x="78.8" y="186.7">SPI_MOSI</text>
</g>
<g font-size="1.5">
<text x="134.2" y="41.1">52</text>
<text x="134.2" y="42.7">53</text>
<text x="134.2" y="44.4">57</text>
<text x="134.2" y="46.1">50</text>
<text x="200.3" y="47.8">31</text>
<text x="200.3" y="46.1">32</text>
<text x="134.2" y="51.1">33</text>
<text x="134.2" y="52.8">34</text>
<text x="200.3" y="51.1">29</text>
<text x="200.3" y="49.5">30</text>
<text x="134.2" y="56.1">36</text>
<text x="134.2" y="57.8">37</text>
<text x="200.3" y="56.1">19</text>
<text x="200.3" y="54.5">18</text>
<text x="200.3" y="59.5">25</text>
<text x="200.3" y="57.8">20</text>
<text x="109.6" y="65.2">AVDD33_GX_CPU</text>
<text x="134.2" y="61.2">51</text>
<text x="134.2" y="64.5">54</text>
<text x="200.3" y="62.8">17</text>
<text x="200.3" y="61.2">24</text>
<text x="114.6" y="68.6">VDD33</text>
<text x="134.2" y="69.6">21</text>
<text x="134.2" y="71.2">35</text>
<text x="135.1" y="67.9">6</text>
<text x="200.3" y="69.6">44</text>
<text x="200.3" y="66.2">46</text>
<text x="200.3" y="71.2">43</text>
<text x="200.3" y="67.9">45</text>
<text x="134.2" y="72.9">49</text>
<text x="134.2" y="76.3">58</text>
<text x="134.2" y="77.9">60</text>
<text x="200.3" y="77.9">39</text>
<text x="200.3" y="72.9">42</text>
<text x="200.3" y="76.3">40</text>
<text x="200.3" y="74.6">41</text>
<text x="111.3" y="82">+1.8V_GX_CPU</text>
<text x="134.2" y="79.6">61</text>
<text x="134.2" y="81.3">63</text>
<text x="134.2" y="83">64</text>
<text x="200.3" y="83">48</text>
<text x="200.3" y="81.3">56</text>
<text x="200.3" y="79.6">55</text>
<text x="134.2" y="84.6">65</text>
<text x="134.2" y="86.3">66</text>
<text x="134.2" y="89.7">11</text>
<text x="200.3" y="89.7">12</text>
<text x="200.3" y="86.3">47</text>
<text x="209.2" y="87.1">HDMI_2V5</text>
<text x="24.8" y="94.8">+1.1V_GX_CPU</text>
<text x="48.3" y="94.8">+1.8V_GX_CPU</text>
<text x="111.3" y="90.4">+1.1V_GX_CPU</text>
<text x="134.2" y="91.4">28</text>
<text x="134.2" y="93">38</text>
<text x="134.2" y="94.7">59</text>
<text x="200.3" y="93">14</text>
<text x="200.3" y="91.4">13</text>
<text x="200.3" y="94.7">15</text>
<text x="134.2" y="96.4">62</text>
<text x="200.3" y="101.4">26</text>
<text x="200.3" y="96.4">16</text>
<text x="200.3" y="106.4">7</text>
<text x="200.3" y="103.1">27</text>
<text x="200.3" y="109.8">9</text>
<text x="200.3" y="108.1">8</text>
<text x="200.3" y="111.5">10</text>
<text x="134.2" y="116.5">69</text>
<text x="200.3" y="119.9">2</text>
<text x="200.3" y="118.2">3</text>
<text x="200.3" y="116.5">4</text>
<text x="200.3" y="114.8">5</text>
<text x="33.2" y="121.6">VDD33</text>
<text x="53.3" y="121.6">HDMI_2V5</text>
<text x="200.3" y="124.9">22</text>
<text x="200.3" y="121.5">1</text>
<text x="200.3" y="131.6">67</text>
<text x="200.3" y="128.2">23</text>
<text x="200.3" y="133.3">68</text>
<text x="21.4" y="170.2">VDD33</text>
<text x="35.9" y="175.9">VDD33</text>
<text x="61.7" y="178.6">VDD33</text>
<text x="151.2" y="178.6">4</text>
<text x="155.2" y="176" transform="rotate(-90 155.2 176)">3</text>
<text x="158.9" y="178.6">2</text>
<text x="15.4" y="185.9">VDD33</text>
<text x="36.2" y="181.9">1</text>
<text x="36.2" y="183.6">2</text>
<text x="36.2" y="185.2">3</text>
<text x="56.1" y="185.2">6</text>
<text x="56.1" y="183.6">7</text>
<text x="56.1" y="181.9">8</text>
<text x="155.2" y="184.3" transform="rotate(-90 155.2 184.3)">1</text>
<text x="36.2" y="186.9">4</text>
<text x="56.1" y="186.9">5</text>
<text x="221.4" y="191.8">Size</text>
<text x="229.8" y="190.1">Drawing Title</text>
<text x="236.5" y="191.8">EMG0AR1C</text>
<text x="275.1" y="191.8">Rev</text>
<text x="223.1" y="195.2">A3</text>
<text x="229.8" y="195.2">Page Title</text>
<text x="236.5" y="196.9">05 GX6605S</text>
<text x="278.4" y="195.2">C</text>
<text x="221.4" y="200.2">Date:</text>
<text x="224.8" y="201.9">Monday, May 15, 2017</text>
<text x="256.6" y="200.2">Sheet</text>
<text x="260" y="201.9">5</text>
<text x="268.4" y="200.2">of</text>
<text x="271.7" y="201.9">6</text>
</g>
<g font-size="1.5" fill="#000080">
<text x="167.3" y="37.8">U7</text>
<text x="14.7" y="104.8">C28</text>
<text x="19.8" y="104.8">C29</text>
<text x="24.8" y="104.8">C30</text>
<text x="29.8" y="104.8">C31</text>
<text x="34.8" y="104.8">C32</text>
<text x="39.9" y="104.8">C33</text>
<text x="48.3" y="104.8">C34</text>
<text x="53.3" y="104.8">C35</text>
<text x="58.3" y="104.8">C36</text>
<text x="11.4" y="108.2">10uF/10V</text>
<text x="19.8" y="108.2">100nF 100nF 100nF 100nF 100nF</text>
<text x="46.6" y="108.2">10uF/10V 100nF 100nF</text>
<text x="14.7" y="130">C37</text>
<text x="19.8" y="130">C38</text>
<text x="24.8" y="130">C39</text>
<text x="29.8" y="130">C40</text>
<text x="34.8" y="130">C41</text>
<text x="54.9" y="130">C42</text>
<text x="11.4" y="133.3">10uF/10V</text>
<text x="19.8" y="133.3">100nF 100nF 100nF 100nF</text>
<text x="54.9" y="133.3">100nF</text>
<text x="163.9" y="136.7">GX6605S</text>
<text x="142.2" y="170.2">C44</text>
<text x="147.2" y="170.2">20pF</text>
<text x="23.1" y="175.2">R49</text>
<text x="43.2" y="175.2">C45</text>
<text x="48.3" y="175.2">100nF</text>
<text x="155.5" y="176.9">Y3</text>
<text x="163.9" y="176.9">R50</text>
<text x="23.1" y="180.3">4.7K</text>
<text x="44.9" y="180.3">U8</text>
<text x="155.5" y="183.6">27MHz</text>
<text x="163.9" y="181.9">1M</text>
<text x="43.2" y="190.3">W25Q32FVSSIG</text>
<text x="142.2" y="188.7">C46</text>
<text x="147.2" y="188.7">20pF</text>
</g>
<g font-size="1.5" fill="#004080">
<text x="138" y="42.2">AOL</text>
<text x="138" y="43.8">AOR</text>
<text x="138" y="45.5">SPDIF/PORT20</text>
<text x="138" y="47.2">VOUT1</text>
<text x="192.2" y="47.2">ADCINNI</text>
<text x="138" y="52.2">USBDP</text>
<text x="138" y="53.9">USBDM</text>
<text x="191.3" y="52.2">ADCINNQ</text>
<text x="191.4" y="50.6">ADCINPQ</text>
<text x="192.2" y="48.9">ADCINPI</text>
<text x="138" y="57.2">USB1DP</text>
<text x="138" y="58.9">USB1DM</text>
<text x="177.8" y="57.2">DISEQC0/PORT12/TSIDATA7</text>
<text x="179.5" y="55.6">HVSEL/PORT11/TSIDATA6</text>
<text x="183" y="58.9">AGC/PORT13/TSICLK</text>
<text x="138" y="62.3">EFUSE</text>
<text x="138" y="65.6">VDD33</text>
<text x="177.8" y="63.9">DISEQC1/PORT10/TSIDATA5</text>
<text x="188" y="62.3">SDA1/PORT14</text>
<text x="188.2" y="60.6">SCL1/PORT15</text>
<text x="138" y="69">VDD33</text>
<text x="138" y="70.7">VDD33</text>
<text x="193.6" y="69">TX2_N</text>
<text x="193.7" y="70.7">TX1_P</text>
<text x="193.7" y="67.3">TX2_P</text>
<text x="138" y="72.3">USBAVDD33</text>
<text x="138" y="74">DACAVDD33</text>
<text x="138" y="77.4">VDDIO_DRAM</text>
<text x="193.5" y="77.4">TXC_P</text>
<text x="193.6" y="75.7">TX0_N</text>
<text x="193.6" y="72.3">TX1_N</text>
<text x="193.7" y="74">TX0_P</text>
<text x="138" y="79.1">VDD_DATA</text>
<text x="138" y="80.7">VDDIO_DATA</text>
<text x="138" y="82.4">VDDIO_CLK</text>
<text x="185.6" y="80.7">DDCSDA/PORT18</text>
<text x="185.7" y="82.4">DDCSCL/PORT19</text>
<text x="193.4" y="79.1">TXC_N</text>
<text x="138" y="84.1">VDDIO_CMD</text>
<text x="138" y="85.7">VDDIO_CMD</text>
<text x="138" y="87.4">VDDIO_DRAM</text>
<text x="192.4" y="87.4">AVDD25</text>
<text x="195.1" y="84.1">HPD</text>
<text x="138" y="90.8">VDD11</text>
<text x="138" y="92.5">ADCAVDD11/PLLVDD11/VDD11</text>
<text x="138" y="94.1">VDD11</text>
<text x="138" y="95.8">PLLVDD11</text>
<text x="177.9" y="94.1">SC1PWR/PORT07/TSIDATA2</text>
<text x="178.5" y="92.5">SC1RST/PORT06/TSIDATA1</text>
<text x="178.6" y="90.8">SC1CLK/PORT05/TSIDATA0</text>
<text x="179.3" y="95.8">SC1CD/PORT08/TSIDATA3</text>
<text x="138" y="97.5">VDD11_DDR</text>
<text x="177.6" y="97.5">SC1DATA/PORT09/TSIDATA4</text>
<text x="177.9" y="102.5">UART1TX/PORT16/AUARTTX</text>
<text x="185" y="104.2">UART1RX/PORT17</text>
<text x="192.7" y="107.5">SPISCK</text>
<text x="192.1" y="109.2">SPIMOSI</text>
<text x="192.1" y="112.6">SPIMISO</text>
<text x="192.7" y="110.9">SPICSN</text>
<text x="138" y="117.6">GND1</text>
<text x="185.6" y="115.9">DBGTRST/PORT4</text>
<text x="186.4" y="119.3">DBGTMS/PORT2</text>
<text x="186.5" y="117.6">DBGTCK/PORT3</text>
<text x="186.4" y="121">DBGTDO/PORT1</text>
<text x="187.2" y="122.6">DBGTDI/PORT0</text>
<text x="195.8" y="126">XIN</text>
<text x="194.1" y="129.3">XOUT</text>
<text x="194.2" y="132.7">RSTN</text>
<text x="196.8" y="134.4">IR</text>
<text x="39" y="183">S#</text>
<text x="39" y="184.7">DO/DQ1 HOLD#/DQ3</text>
<text x="50.9" y="183">VDD</text>
<text x="39" y="186.3">W#/VPP/DQ2</text>
<text x="39" y="188">VSS</text>
<text x="49.1" y="188">DI/DQ0</text>
<text x="51.1" y="186.3">CLK</text>
</g>
</svg>
